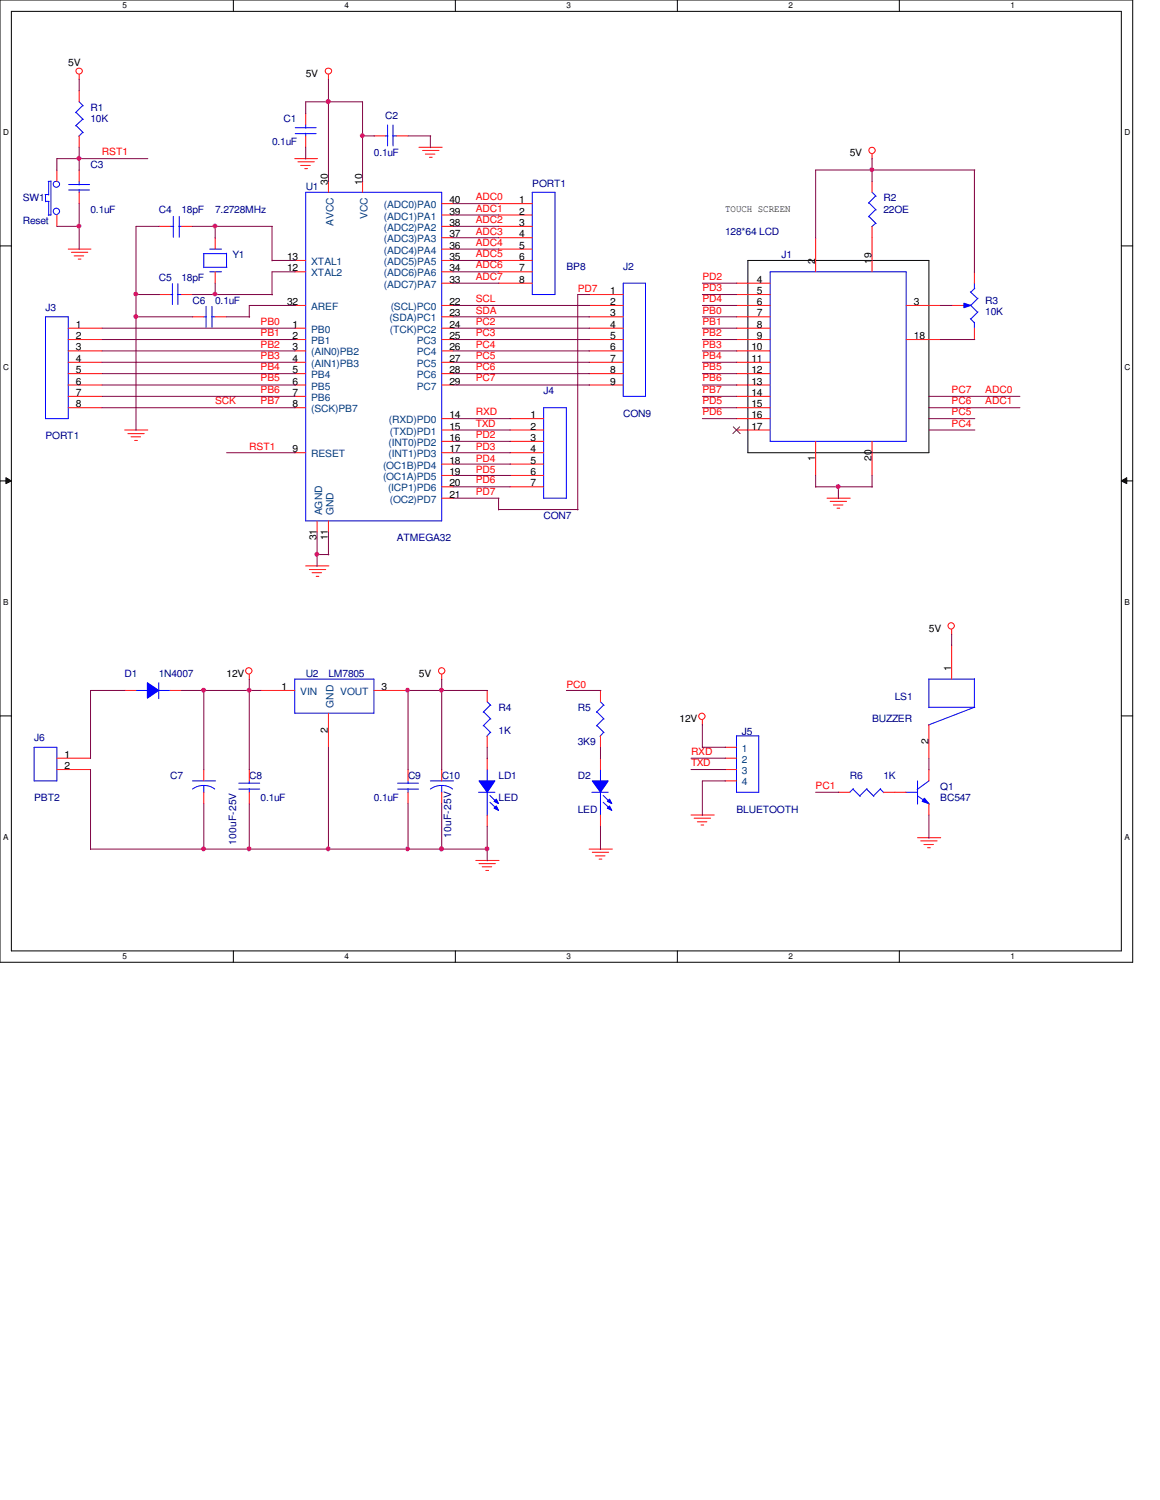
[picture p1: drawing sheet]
<svg xmlns="http://www.w3.org/2000/svg" width="216mm" height="279mm" viewBox="0 0 216 279" stroke-linecap="round" stroke-linejoin="round" font-family="sans-serif">
<path d="M0 0h210.8v179.2h-210.8zM2.1 2.1h206.6v175h-206.6z" fill="none" stroke="#000" stroke-width=".19"/>
<g fill="#fff">
<path d="M22.8 .3h.7v1.6h-.7z"/>
<path d="M22.8 177.4h.7v1.6h-.7z"/>
</g>
<path d="M43.4 0v2.1M43.4 177.1v2.1" fill="none" stroke="#000" stroke-width=".19"/>
<g fill="#fff">
<path d="M64.1 .3h.8v1.6h-.8z"/>
<path d="M64.1 177.4h.8v1.6h-.8z"/>
</g>
<path d="M84.8 0v2.1M84.8 177.1v2.1" fill="none" stroke="#000" stroke-width=".19"/>
<g fill="#fff">
<path d="M105.4 .3h.8v1.6h-.8z"/>
<path d="M105.4 177.4h.8v1.6h-.8z"/>
</g>
<path d="M126.1 0v2.1M126.1 177.1v2.1" fill="none" stroke="#000" stroke-width=".19"/>
<g fill="#fff">
<path d="M146.7 .3h.8v1.6h-.8z"/>
<path d="M146.7 177.4h.8v1.6h-.8z"/>
</g>
<path d="M167.4 0v2.1M167.4 177.1v2.1" fill="none" stroke="#000" stroke-width=".19"/>
<g fill="#fff">
<path d="M188 .3h.8v1.6h-.8z"/>
<path d="M188 177.4h.8v1.6h-.8z"/>
<path d="M.6 24h1v1.6h-1z"/>
<path d="M209.3 24h1v1.6h-1z"/>
<path d="M.6 67.6h1v1.7h-1z"/>
<path d="M209.3 67.6h1v1.7h-1z"/>
</g>
<path d="M0 45.8h2.1M208.7 45.8h2.1" fill="none" stroke="#000" stroke-width=".19"/>
<g fill="#fff">
<path d="M.6 111.4h.9v1.6h-.9z"/>
<path d="M209.3 111.4h.9v1.6h-.9z"/>
</g>
<path d="M0 89.6h2.1M1.1 89l1 .6-1 .5zM208.7 89.6l1-.6v1.1zM208.7 89.6h2.1" fill="none" stroke="#000" stroke-width=".19"/>
<path d="M1.1 89l1 .6-1 .5zM208.7 89.6l1-.6v1.1z" fill="#000"/>
<g fill="#fff">
<path d="M.6 155.2h.9v1.6h-.9z"/>
<path d="M209.3 155.2h.9v1.6h-.9z"/>
</g>
<path d="M139.2 48.5h33.7v35.8h-33.7zM0 133.4h2.1M208.7 133.4h2.1" fill="none" stroke="#000" stroke-width=".19"/>
<g fill="none" stroke="#f00" stroke-width=".19">
<path d="M14.7 13.9v.9M61.1 13.9v.9M54.9 29.5h4.2M55.5 30.1h3M56 30.8h1.7M56.7 31.4h.5M61.1 33.8v2M67.5 33.8v2M78 27.4h4.3M78.7 28h3M79.2 28.7h1.7M79.9 29.3h.5"/>
<path d="M82.2 37.9h2.1M162.3 28.7v.9M162.3 33.8v2M12.7 46.4h4.2M13.3 47h3M13.8 47.7h1.8M14.6 48.3h.5M54.9 48.5h2M54.9 50.6h2M54.9 56.9h2M82.2 46.4h2.1M82.2 48.5h2.1"/>
<path d="M82.2 50.6h2.1M82.2 56.9h2.1M82.2 59h2.1M82.2 40h2.1M82.2 42.2h2.1M82.2 44.3h2.1M82.2 52.7h2.1M162.3 42.2v2.1M12.7 61.1h6.3M12.7 63.2h6.3M12.7 65.4h6.3M12.7 67.5h6.3"/>
<path d="M12.7 69.6h6.3M12.7 71.7h6.3M12.7 73.8h6.3M12.7 75.9h6.3M54.9 61.1h2M54.9 63.2h2M54.9 65.4h2M54.9 67.5h2M54.9 69.6h2M54.9 71.7h2M54.9 73.8h2M54.9 75.9h2"/>
<path d="M82.2 78h2.1M82.2 61.1h2.1M82.2 63.2h2.1M82.2 65.4h2.1M82.2 67.5h2.1M82.2 69.6h2.1M82.2 71.7h2.1M23.2 80.1h4.3M23.8 80.8h3M24.4 81.4h1.8M25.1 82h.5M54.9 84.3h2"/>
<path d="M59 97v2.1M61.1 97v2.1M82.2 80.1h2.1M82.2 92.8h2.1M82.2 84.3h2.1M82.2 82.2h2.1M82.2 86.4h2.1M82.2 88.6h2.1M82.2 90.7h2.1M153.9 92.8h4.3M154.5 93.4h3.1M155.1 94.1h1.8"/>
<path d="M155.8 94.7h.5M56.9 105.4h4.3M57.6 106.1h3M58.1 106.7h1.8M58.8 107.4h.6M177.1 117.3v.9M46.4 125.6v1M82.2 125.6v1M130.7 134.1v.9M37.9 143.3v2.2M37.9 147.6v2.1M109.6 158.2h4.4"/>
<path d="M110.2 158.8h3.1M110.8 159.4h1.8M128.6 151.8h4.3M129.2 152.4h3M129.8 153.1h1.8M130.5 153.7h.5M156 147.6h2.2M164.4 147.6h2.1M170.8 156h4.3M171.4 156.6h3M172 157.3h1.7M172.6 157.9h.5"/>
<path d="M88.6 160.3h4.3M89.2 160.9h3M89.7 161.5h1.8M90.4 162.1h.5M111.5 160h.5"/>
<circle cx="14.7" cy="13.2" r=".58"/>
<circle cx="61.1" cy="13.2" r=".58"/>
<circle cx="162.3" cy="28" r=".59"/>
<circle cx="177" cy="116.6" r=".59"/>
<circle cx="46.3" cy="125" r=".59"/>
<circle cx="82.2" cy="125" r=".59"/>
<circle cx="130.6" cy="133.4" r=".59"/>
</g>
<g fill="none" stroke="#00f" stroke-width=".19">
<path d="M56.9 35.8h25.3v61.2h-25.3zM161.7 37.8l1.4 1.3M162.3 35.8l.8 .8M163 36.5l-1.4 1.3M163 39l-1.4 1.4M8.5 59h4.2v19h-4.2zM161.7 40.3l1.4 1.4M163 41.6l-.8 .6M35.8 147a3.5 3.5 0 0 1 4.2 0M35.8 145.5h4.3M37.9 146.3v1.4M89.1 147.6h3"/>
<path d="M90.7 143.3v2.2M90.7 147.6v4.3M158.7 147l1.4 1.3M158.8 146.9l-.6 .7M161.3 147l1.3 1.3M161.4 146.9l-1.4 1.4M163.8 147l.7 .7M163.9 146.9l-1.3 1.4"/>
</g>
<path d="M89.2 145.5h2.9l-1.4 2.1z" fill-rule="evenodd" fill="#00f"/>
<path d="M89.2 145.5h2.9l-1.4 2.1z" fill="none" stroke="#00f" stroke-width=".19"/>
<path d="M91.9 150.5l.5-.4 .4 .9z" fill-rule="evenodd" fill="#00f"/>
<path d="M91.9 150.5l.5-.4 .4 .9z" fill="none" stroke="#00f" stroke-width=".19"/>
<path d="M91.9 149.3l.5-.5 .4 .9z" fill-rule="evenodd" fill="#00f"/>
<g fill="none" stroke="#00f" stroke-width=".19">
<path d="M8.4 36.2h.7M8.5 36.2v1.4M8.5 37.5h.6M9 33.8h.5M9.1 33.8v2.5M9.1 37.5v2.6M9.5 33.7v6.3h-.5M99.1 35.8h4.2v19.1h-4.2zM143.3 50.6h25.4v31.6h-25.4zM25.3 128.6h2.2M29.5 127.2v2.9M29.5 128.6h2.2"/>
<path d="M111.1 132.6l1.3 1.3M111.1 135.1l1.3 1.4M111.8 130.7l.6 .7M112.4 131.3l-1.4 1.4M112.4 133.9l-1.4 1.3M112.4 136.4l-.7 .8M137.1 137.1h4.1v10.5h-4.1zM44.4 147h3.9M44.4 145.9h3.9M46.4 145.5v.5M46.4 146.9v.7M74 147h3.9"/>
<path d="M74 145.9h3.9M75.9 145.5v.5M75.9 146.9v.7M91.2 148.2l1.3 1.3M91.2 149.4l1.3 1.3M91.9 149.3l.5-.5 .4 .9z"/>
<circle cx="10.5" cy="39.4" r=".59"/>
<circle cx="10.5" cy="34.3" r=".58"/>
</g>
<g fill="none" stroke="#f00" stroke-width=".19">
<path d="M10.6 31.7v2.1M92.8 37.9h6.3M10.6 40v2.2M92.8 52.7h6.3M92.8 40h6.3M92.8 42.2h6.3M92.8 44.3h6.3M92.8 46.4h6.3M92.8 48.5h6.3M92.8 50.6h6.3M137.1 56.9h6.2M137.1 52.7h6.2"/>
<path d="M137.1 54.9h6.2M137.1 59h6.2M151.8 44.3v6.3M162.3 44.3v6.3M168.7 56.9h6.3M137.1 61.1h6.2M137.1 63.2h6.2M137.1 65.4h6.2M137.1 67.5h6.2M137.1 69.6h6.2M137.1 71.7h6.2M137.1 73.8h6.2"/>
<path d="M137.1 75.9h6.2M137.1 78h6.2M168.7 63.2h6.3M137.1 80.1h6.2M151.8 82.2v6.4M162.3 82.2v6.4M111.8 128.6v2.1M111.8 137.1v2.1M135 139.2h2.1M46.4 143.3v2.2M46.4 147.6v2.1M75.9 143.3v2.2"/>
<path d="M75.9 147.6v2.1M90.7 141.2v2.1M90.7 151.8v2.1M135 141.2h2.1M135 143.3h2.1M135 145.5h2.1"/>
</g>
<path d="M136.5 79.5l1.3 1.3M137.7 79.5l-1.3 1.3" fill="none" stroke="#804000" stroke-width=".19"/>
<path d="M27.4 127.2l2.1 1.4-2.1 1.4z" fill-rule="evenodd" fill="#00f"/>
<g fill="none" stroke="#00f" stroke-width=".19">
<path d="M54.9 23.8h3.9M54.9 24.9h3.9M56.9 23.2v.7M56.9 24.8v.5M71.7 25.3h.5M72.1 23.3v3.9M73.1 25.3h.7M73.2 23.3v3.9M37.9 59h.5M38.4 57.1v3.9M39.4 59h.6M39.5 57.1v3.9"/>
<path d="M116 52.7h4.1v21.1h-4.1zM6.3 139.2h4.3v6.3h-4.3zM27.4 127.2l2.1 1.4-2.1 1.4zM80.1 147a3.5 3.5 0 0 1 4.1 0M80.1 145.5h4.3M82.2 146.3v1.4"/>
</g>
<g fill="none" stroke="#f00" stroke-width=".19">
<path d="M56.9 21.1v2.1M56.9 25.3v2.1M69.6 25.3h2.1M73.8 25.3h2.1M35.8 59h2.1M40 59h2.2M109.6 59h6.4M109.6 54.9h6.4M109.6 56.9h6.4M109.6 61.1h6.4M109.6 63.2h6.4M109.6 65.4h6.4"/>
<path d="M109.6 67.5h6.4M109.6 69.6h6.4M109.6 71.7h6.4M23.2 128.6h2.1M31.7 128.6h2.1M10.6 141.2h6.2M10.6 143.3h6.2M82.2 143.3v2.2M82.2 147.6v2.1"/>
</g>
<path d="M179.4 56.5l1.3 .4-1.3 .4z" fill="#00f"/>
<g fill="none" stroke="#00f" stroke-width=".19">
<path d="M14.7 19l.8 .7M15.4 19.6l-1.3 1.4M14.1 20.9l1.4 1.4M14.1 23.4l1.4 1.3M15.4 22.2l-1.3 1.3M15.4 24.6l-.8 .8M31.7 42.2h.6M32.3 40.3v3.9M33.3 42.2h.5M33.4 40.3v3.9M37.8 47.2h4.4M37.9 49.8h4.3"/>
<path d="M37.9 47.2v2.7M39 50.6h2.2M39 46.4h2.2M42.2 47.2v2.6M179.2 56.9h.5M179.4 56.5l1.3 .4-1.3 .4zM180.6 59.4l.8 .7M180.6 56.8l1.3 1.4M180.6 54.4l1.3 1.2M181.4 52.7v1.1M181.4 53.7l-.7 .7M182 58.1l-1.3 1.3"/>
<path d="M182 55.5l-1.3 1.4M181.4 60v1.1M54.9 126.5h14.7v6.3h-14.7zM90 132.6l1.4 1.3M90 135.1l1.4 1.4M90.7 130.7l.7 .7M91.3 131.3l-1.4 1.4M91.3 133.9l-1.4 1.3M91.3 136.4l-.7 .8M172.8 126.5h8.6M172.9 126.5v5.3M172.9 131.7h8.5"/>
<path d="M181.4 126.4v5.3l-8.6 3.3M110.2 147.6h3M111.8 143.3v2.2M111.8 147.6v4.3"/>
</g>
<g fill="none" stroke="#f00" stroke-width=".19">
<path d="M14.7 16.8v2.2M14.7 25.3v2.1M29.5 42.2h2.2M33.8 42.2h2M40 44.3v2.1M40 50.6v2.1M177.1 56.9h2.1M181.4 50.6v2.1M181.4 61.1v2.1M48.5 128.6h6.4M61.1 132.8v6.4M69.6 128.6h6.3"/>
<path d="M90.7 128.6v2.1M90.7 137.1v2.1M172.9 135v6.2M177.1 120.1v6.4"/>
</g>
<path d="M110.2 145.5h3l-1.4 2.1z" fill-rule="evenodd" fill="#00f"/>
<path d="M110.2 145.5h3l-1.4 2.1z" fill="none" stroke="#00f" stroke-width=".19"/>
<path d="M113.5 150.1l.4 .9-.9-.5z" fill-rule="evenodd" fill="#00f"/>
<path d="M113.5 150.1l.4 .9-.9-.5z" fill="none" stroke="#00f" stroke-width=".19"/>
<path d="M113.5 148.8l.4 .9-.9-.4z" fill-rule="evenodd" fill="#00f"/>
<path d="M112.3 148.2l1.3 1.3M112.3 149.4l1.3 1.3M113.5 148.8l.4 .9-.9-.4zM168.6 147.6h2.2M170.8 148.3l2.2 1.5M170.8 145.5v4.3M172.9 145.5l-2.2 1.6" fill="none" stroke="#00f" stroke-width=".19"/>
<path d="M111.8 141.2v2.1M111.8 151.8v2.1" fill="none" stroke="#f00" stroke-width=".19"/>
<path d="M172 148.7l.9 1-1.3-.4z" fill="#00f"/>
<path d="M12.8 34.4h3.9M12.8 35.4h3.9M14.7 33.8v.7M14.7 35.3v.5M31.7 54.9h.5M32.1 52.8v3.9M33 54.9h.8M33.1 52.8v3.9M101.2 75.9h4.2v16.9h-4.2zM172 148.7l.9 1-1.3-.4z" fill="none" stroke="#00f" stroke-width=".19"/>
<g fill="none" stroke="#f00" stroke-width=".19">
<path d="M14.7 31.7v2.1M14.7 35.8v2.1M29.5 54.9h2.2M33.8 54.9h2M94.9 78h6.3M94.9 80.1h6.3M94.9 82.2h6.3M94.9 84.3h6.3M94.9 86.4h6.3M94.9 88.6h6.3M94.9 90.7h6.3M166.5 147.6h2.2"/>
<path d="M172.9 143.3v2.2M172.9 149.7v2.1"/>
</g>
<g fill="none" stroke="#800040" stroke-width=".19">
<path d="M14.7 14.7v2.2M61.1 14.7v19.2M14.7 27.4v4.4M14.7 37.9v8.6M27.5 29.5h-16.9v2.3M56.9 21.2v-2.2h10.6v14.9M56.9 27.4v2.2M67.5 25.3h2.2M75.9 25.3h4.3M80.1 25.3v2.2M84.3 37.9h8.6M162.3 29.5v4.4"/>
<path d="M181.4 31.7v19M181.4 31.7h-29.6v12.7M10.6 42.2h4.2M25.3 54.9h4.3M25.3 59h10.6M29.6 42.2h-4.3v38M35.8 42.2h14.9M35.8 54.9h14.9M40 42.2v2.2M40 52.7v2.2M42.2 59h4.3M50.6 48.5h4.3"/>
<path d="M50.6 42.2v6.4M54.9 56.9h-8.5v2.2M54.9 50.6h-4.3v4.3M84.3 42.2h8.6M84.3 48.5h8.6M84.3 46.4h8.6M84.3 44.3h8.6M84.3 40h8.6M84.3 56.9h25.4M84.3 52.7h8.6M84.3 59h25.4M84.3 50.6h8.6"/>
<path d="M109.7 54.9h-2.2v40.1M130.7 54.9h6.5M130.7 56.9h6.5M130.7 52.7h6.5M130.7 59h6.5M175 56.9h2.2M19 71.7h35.9M19 63.2h35.9M19 65.4h35.9M19 73.8h35.9M19 61.1h35.9M19 67.5h35.9"/>
<path d="M19 75.9h35.9M19 69.6h35.9M84.3 71.7h25.4M84.3 63.2h25.4M84.3 65.4h25.4M84.3 61.1h25.4M84.3 67.5h25.4M84.3 69.6h25.4M84.3 78h10.7M130.7 71.7h6.5M130.7 63.2h6.5M130.7 65.4h6.5"/>
<path d="M130.7 73.8h6.5M130.7 61.1h6.5M130.7 67.5h6.5M130.7 75.9h6.5M130.7 69.6h6.5M130.7 78h6.5M172.9 73.8h16.9M172.9 75.9h16.9M172.9 78h8.5M175 63.2h6.4M42.2 84.3h12.7M59 99.1v6.4"/>
<path d="M61.1 99.1v4.3M84.3 88.6h10.7M84.3 90.7h10.7M84.3 82.2h10.7M84.3 80.1h10.7M84.3 84.3h10.7M84.3 92.8h8.6M84.3 86.4h10.7M92.8 92.8v2.2M92.8 94.9h14.8M151.8 90.7h10.6M151.8 88.6v2.2"/>
<path d="M156 90.7v2.2M162.3 88.6v2.2M172.9 80.1h8.5M59 103.3h2.2M177.1 118.1v2.1M23.3 128.6h-6.5v12.7M33.8 128.6h14.8M37.9 128.6v14.8M46.4 126.5v16.9M61.1 139.2v19M82.2 126.5v16.9M90.7 139.2v2.1"/>
<path d="M90.8 128.6h-14.9v14.8M105.4 128.6h6.4M111.8 139.2v2.1M130.7 135v4.3M130.7 139.2h4.3M16.8 158.2h74M16.8 143.3v14.9M37.9 149.7v8.5M46.4 149.7v8.5M75.9 149.7v8.5M82.2 149.7v8.5M90.7 153.9v6.5"/>
<path d="M111.8 153.9v4.3M128.6 141.2h6.4M128.6 143.3h6.4M135 145.5h-4.3v6.4M151.8 147.6h4.3M172.9 141.2v2.2M172.9 151.8v4.3"/>
</g>
<circle cx="14.7" cy="42.1" r=".38" fill="#f0f"/>
<circle cx="14.7" cy="42.1" r=".38" fill="none" stroke="#f0f" stroke-width=".19"/>
<circle cx="40" cy="42.1" r=".38" fill="#f0f"/>
<circle cx="40" cy="42.1" r=".38" fill="none" stroke="#f0f" stroke-width=".19"/>
<circle cx="40" cy="54.8" r=".37" fill="#f0f"/>
<circle cx="40" cy="54.8" r=".37" fill="none" stroke="#f0f" stroke-width=".19"/>
<circle cx="61.1" cy="18.9" r=".38" fill="#f0f"/>
<circle cx="61.1" cy="18.9" r=".38" fill="none" stroke="#f0f" stroke-width=".19"/>
<circle cx="14.7" cy="29.5" r=".38" fill="#f0f"/>
<circle cx="14.7" cy="29.5" r=".38" fill="none" stroke="#f0f" stroke-width=".19"/>
<circle cx="37.9" cy="128.6" r=".38" fill="#f0f"/>
<circle cx="37.9" cy="128.6" r=".38" fill="none" stroke="#f0f" stroke-width=".19"/>
<circle cx="46.4" cy="128.6" r=".38" fill="#f0f"/>
<circle cx="46.4" cy="128.6" r=".38" fill="none" stroke="#f0f" stroke-width=".19"/>
<circle cx="25.3" cy="54.8" r=".37" fill="#f0f"/>
<circle cx="25.3" cy="54.8" r=".37" fill="none" stroke="#f0f" stroke-width=".19"/>
<circle cx="25.3" cy="59" r=".38" fill="#f0f"/>
<circle cx="25.3" cy="59" r=".38" fill="none" stroke="#f0f" stroke-width=".19"/>
<circle cx="82.2" cy="158.1" r=".38" fill="#f0f"/>
<circle cx="82.2" cy="158.1" r=".38" fill="none" stroke="#f0f" stroke-width=".19"/>
<circle cx="90.6" cy="158.1" r=".38" fill="#f0f"/>
<circle cx="90.6" cy="158.1" r=".38" fill="none" stroke="#f0f" stroke-width=".19"/>
<circle cx="75.8" cy="128.6" r=".36" fill="#f0f"/>
<circle cx="75.8" cy="128.6" r=".36" fill="none" stroke="#f0f" stroke-width=".19"/>
<circle cx="61.1" cy="18.9" r=".38" fill="#f0f"/>
<circle cx="61.1" cy="18.9" r=".38" fill="none" stroke="#f0f" stroke-width=".19"/>
<circle cx="82.2" cy="128.6" r=".38" fill="#f0f"/>
<circle cx="82.2" cy="128.6" r=".38" fill="none" stroke="#f0f" stroke-width=".19"/>
<circle cx="46.4" cy="158.1" r=".38" fill="#f0f"/>
<circle cx="46.4" cy="158.1" r=".38" fill="none" stroke="#f0f" stroke-width=".19"/>
<circle cx="75.8" cy="158.1" r=".36" fill="#f0f"/>
<circle cx="75.8" cy="158.1" r=".36" fill="none" stroke="#f0f" stroke-width=".19"/>
<circle cx="59" cy="103.2" r=".38" fill="#f0f"/>
<circle cx="59" cy="103.2" r=".38" fill="none" stroke="#f0f" stroke-width=".19"/>
<circle cx="37.9" cy="158.1" r=".38" fill="#f0f"/>
<circle cx="37.9" cy="158.1" r=".38" fill="none" stroke="#f0f" stroke-width=".19"/>
<circle cx="61.1" cy="158.1" r=".38" fill="#f0f"/>
<circle cx="61.1" cy="158.1" r=".38" fill="none" stroke="#f0f" stroke-width=".19"/>
<circle cx="82.2" cy="158.1" r=".38" fill="#f0f"/>
<circle cx="82.2" cy="158.1" r=".38" fill="none" stroke="#f0f" stroke-width=".19"/>
<circle cx="162.3" cy="31.6" r=".38" fill="#f0f"/>
<circle cx="162.3" cy="31.6" r=".38" fill="none" stroke="#f0f" stroke-width=".19"/>
<circle cx="156" cy="90.6" r=".38" fill="#f0f"/>
<circle cx="156" cy="90.6" r=".38" fill="none" stroke="#f0f" stroke-width=".19"/>
<circle cx="67.4" cy="25.3" r=".38" fill="#f0f"/>
<circle cx="67.4" cy="25.3" r=".38" fill="none" stroke="#f0f" stroke-width=".19"/>
<g font-size="1.9">
<text x="12.7" y="12.3">5V</text>
<text x="56.9" y="14.4">5V</text>
<text x="158.2" y="29.1">5V</text>
<text x="61" y="34.4" transform="rotate(-90 61 34.4)">30</text>
<text x="67.4" y="34.4" transform="rotate(-90 67.4 34.4)">10</text>
<text x="83.7" y="37.8">40</text>
<text x="83.7" y="40">39</text>
<text x="96.6" y="37.8">1</text>
<text x="96.6" y="40">2</text>
<text x="135" y="39.5">TOUCH SCREEN</text>
<text x="83.7" y="42.1">38</text>
<text x="83.7" y="44.2">37</text>
<text x="83.7" y="46.3">36</text>
<text x="96.6" y="42.1">3</text>
<text x="96.6" y="44.2">4</text>
<text x="96.6" y="46.3">5</text>
<text x="53.4" y="48.4">13</text>
<text x="53.4" y="50.5">12</text>
<text x="83.7" y="48.4">35</text>
<text x="83.7" y="50.5">34</text>
<text x="83.7" y="52.7">33</text>
<text x="96.6" y="48.4">6</text>
<text x="96.6" y="50.5">7</text>
<text x="96.6" y="52.7">8</text>
<text x="140.9" y="52.7">4</text>
<text x="151.7" y="49.2" transform="rotate(-90 151.7 49.2)">2</text>
<text x="162.2" y="49.2" transform="rotate(-90 162.2 49.2)">19</text>
<text x="53.4" y="56.8">32</text>
<text x="83.7" y="56.8">22</text>
<text x="83.7" y="58.9">23</text>
<text x="113.5" y="54.8">1</text>
<text x="113.5" y="56.8">2</text>
<text x="113.5" y="58.9">3</text>
<text x="140.9" y="54.8">5</text>
<text x="140.9" y="56.8">6</text>
<text x="140.9" y="58.9">7</text>
<text x="170.1" y="56.8">3</text>
<text x="14.1" y="61">1</text>
<text x="14.1" y="63.2">2</text>
<text x="14.1" y="65.3">3</text>
<text x="54.4" y="61">1</text>
<text x="54.4" y="63.2">2</text>
<text x="54.4" y="65.3">3</text>
<text x="83.7" y="61">24</text>
<text x="83.7" y="63.2">25</text>
<text x="83.7" y="65.3">26</text>
<text x="113.5" y="61">4</text>
<text x="113.5" y="63.2">5</text>
<text x="113.5" y="65.3">6</text>
<text x="139.9" y="65.3">10</text>
<text x="140.9" y="61">8</text>
<text x="140.9" y="63.2">9</text>
<text x="170.1" y="63.2">18</text>
<text x="14.1" y="67.4">4</text>
<text x="14.1" y="69.5">5</text>
<text x="14.1" y="71.6">6</text>
<text x="54.4" y="67.4">4</text>
<text x="54.4" y="69.5">5</text>
<text x="54.4" y="71.6">6</text>
<text x="83.7" y="67.4">27</text>
<text x="83.7" y="69.5">28</text>
<text x="83.7" y="71.6">29</text>
<text x="113.5" y="67.4">7</text>
<text x="113.5" y="69.5">8</text>
<text x="113.5" y="71.6">9</text>
<text x="139.9" y="67.4">11</text>
<text x="139.9" y="69.5">12</text>
<text x="139.9" y="71.6">13</text>
<text x="14.1" y="73.7">7</text>
<text x="14.1" y="75.9">8</text>
<text x="54.4" y="73.7">7</text>
<text x="54.4" y="75.9">8</text>
<text x="83.7" y="77.9">14</text>
<text x="98.7" y="77.9">1</text>
<text x="139.9" y="73.7">14</text>
<text x="139.9" y="75.9">15</text>
<text x="139.9" y="77.9">16</text>
<text x="83.7" y="80">15</text>
<text x="83.7" y="82.1">16</text>
<text x="98.7" y="80">2</text>
<text x="98.7" y="82.1">3</text>
<text x="139.9" y="80">17</text>
<text x="54.4" y="84.2">9</text>
<text x="83.7" y="84.2">17</text>
<text x="83.7" y="86.4">18</text>
<text x="83.7" y="88.5">19</text>
<text x="98.7" y="84.2">4</text>
<text x="98.7" y="86.4">5</text>
<text x="98.7" y="88.5">6</text>
<text x="151.7" y="85.9" transform="rotate(-90 151.7 85.9)">1</text>
<text x="162.2" y="85.9" transform="rotate(-90 162.2 85.9)">20</text>
<text x="83.7" y="90.6">20</text>
<text x="83.7" y="92.7">21</text>
<text x="98.7" y="90.6">7</text>
<text x="58.9" y="100.7" transform="rotate(-90 58.9 100.7)">31</text>
<text x="61" y="100.7" transform="rotate(-90 61 100.7)">11</text>
<text x="172.9" y="117.7">5V</text>
<text x="177" y="125.1" transform="rotate(-90 177 125.1)">1</text>
<text x="42.2" y="126.1">12V</text>
<text x="52.4" y="128.5">1</text>
<text x="71" y="128.5">3</text>
<text x="78" y="126.1">5V</text>
<text x="61" y="136.5" transform="rotate(-90 61 136.5)">2</text>
<text x="126.5" y="134.5">12V</text>
<text x="12" y="141.1">1</text>
<text x="12" y="143.3">2</text>
<text x="172.8" y="138.6" transform="rotate(-90 172.8 138.6)">2</text>
</g>
<g font-size="1.9" fill="#000080">
<text x="16.8" y="20.7">R1</text>
<text x="16.8" y="22.8">10K</text>
<text x="52.7" y="22.8">C1</text>
<text x="71.7" y="22.2">C2</text>
<text x="50.6" y="27">0.1uF</text>
<text x="69.6" y="29.1">0.1uF</text>
<text x="16.8" y="31.2">C3</text>
<text x="56.9" y="35.5">U1</text>
<text x="99.1" y="34.8">PORT1</text>
<text x="4.2" y="37.5">SW1</text>
<text x="4.2" y="41.7">Reset</text>
<text x="16.8" y="39.6">0.1uF</text>
<text x="29.5" y="39.6">C4</text>
<text x="33.8" y="39.6">18pF</text>
<text x="40" y="39.6">7.2728MHz</text>
<text x="164.4" y="37.5">R2</text>
<text x="164.4" y="39.6">22OE</text>
<text x="135" y="43.9">128*64 LCD</text>
<text x="29.5" y="52.3">C5</text>
<text x="33.8" y="52.3">18pF</text>
<text x="43.3" y="48.1">Y1</text>
<text x="105.4" y="50.2">BP8</text>
<text x="116" y="50.2">J2</text>
<text x="145.5" y="48.1">J1</text>
<text x="8.5" y="58">J3</text>
<text x="35.8" y="56.6">C6</text>
<text x="40" y="56.6">0.1uF</text>
<text x="183.4" y="56.6">R3</text>
<text x="183.4" y="58.6">10K</text>
<text x="101.2" y="73.4">J4</text>
<text x="116" y="77.6">CON9</text>
<text x="8.5" y="81.8">PORT1</text>
<text x="73.8" y="100.8">ATMEGA32</text>
<text x="101.2" y="96.6">CON7</text>
<text x="23.2" y="126.1">D1</text>
<text x="29.5" y="126.1">1N4007</text>
<text x="56.9" y="126.1">U2</text>
<text x="61.1" y="126.1">LM7805</text>
<text x="166.5" y="130.3">LS1</text>
<text x="92.8" y="132.4">R4</text>
<text x="92.8" y="136.7">1K</text>
<text x="107.5" y="132.4">R5</text>
<text x="138.1" y="136.8">J5</text>
<text x="162.3" y="134.5">BUZZER</text>
<text x="6.4" y="138.1">J6</text>
<text x="107.5" y="138.8">3K9</text>
<text x="6.4" y="149.3">PBT2</text>
<text x="31.7" y="145">C7</text>
<text x="46.4" y="145">C8</text>
<text x="48.5" y="149.3">0.1uF</text>
<text x="69.6" y="149.3">0.1uF</text>
<text x="75.9" y="145">C9</text>
<text x="82.2" y="145">C10</text>
<text x="92.8" y="145">LD1</text>
<text x="92.8" y="149.3">LED</text>
<text x="107.5" y="145">D2</text>
<text x="158.2" y="145">R6</text>
<text x="164.4" y="145">1K</text>
<text x="175" y="147.2">Q1</text>
<text x="175" y="149.3">BC547</text>
<text x="107.5" y="151.4">LED</text>
<text x="137.1" y="151.4">BLUETOOTH</text>
<text x="43.9" y="157.3" transform="rotate(-90 43.9 157.3)">100uF-25V</text>
<text x="84" y="156" transform="rotate(-90 84 156)">10uF-25V</text>
</g>
<g font-size="1.9" fill="#f00">
<text x="19" y="28.9">RST1</text>
<text x="88.6" y="41.6">ADC2</text>
<text x="88.6" y="37.3">ADC0</text>
<text x="88.6" y="39.5">ADC1</text>
<text x="88.6" y="47.8">ADC5</text>
<text x="88.6" y="45.8">ADC4</text>
<text x="88.6" y="43.7">ADC3</text>
<text x="88.6" y="52.1">ADC7</text>
<text x="88.6" y="50">ADC6</text>
<text x="130.7" y="52.1">PD2</text>
<text x="88.6" y="58.4">SDA</text>
<text x="88.6" y="56.3">SCL</text>
<text x="107.5" y="54.4">PD7</text>
<text x="130.7" y="54.2">PD3</text>
<text x="130.7" y="56.3">PD4</text>
<text x="130.7" y="58.4">PB0</text>
<text x="48.5" y="62.7">PB1</text>
<text x="48.5" y="64.8">PB2</text>
<text x="48.5" y="60.5">PB0</text>
<text x="88.6" y="64.8">PC4</text>
<text x="88.6" y="62.7">PC3</text>
<text x="88.6" y="60.5">PC2</text>
<text x="130.7" y="62.7">PB2</text>
<text x="130.7" y="60.5">PB1</text>
<text x="130.7" y="64.8">PB3</text>
<text x="48.5" y="71">PB5</text>
<text x="48.5" y="68.9">PB4</text>
<text x="48.5" y="66.9">PB3</text>
<text x="88.6" y="66.9">PC5</text>
<text x="88.6" y="68.9">PC6</text>
<text x="88.6" y="71">PC7</text>
<text x="130.7" y="66.9">PB4</text>
<text x="130.7" y="71">PB6</text>
<text x="130.7" y="68.9">PB5</text>
<text x="40" y="75.3">SCK</text>
<text x="48.5" y="73.2">PB6</text>
<text x="48.5" y="75.3">PB7</text>
<text x="88.6" y="77.4">RXD</text>
<text x="130.7" y="75.3">PD5</text>
<text x="130.7" y="73.2">PB7</text>
<text x="130.7" y="77.4">PD6</text>
<text x="177.1" y="73.2">PC7</text>
<text x="177.1" y="75.3">PC6</text>
<text x="177.1" y="77.4">PC5</text>
<text x="183.4" y="73.2">ADC0</text>
<text x="183.4" y="75.3">ADC1</text>
<text x="46.4" y="83.7">RST1</text>
<text x="88.6" y="79.5">TXD</text>
<text x="88.6" y="83.7">PD3</text>
<text x="88.6" y="81.6">PD2</text>
<text x="177.1" y="79.5">PC4</text>
<text x="88.6" y="86">PD4</text>
<text x="88.6" y="88.1">PD5</text>
<text x="88.6" y="92.1">PD7</text>
<text x="88.6" y="90">PD6</text>
<text x="105.4" y="128.2">PC0</text>
<text x="128.6" y="140.6">RXD</text>
<text x="128.6" y="142.7">TXD</text>
<text x="151.8" y="147">PC1</text>
</g>
<g font-size="1.9" fill="#004080">
<text x="68.4" y="40.8" transform="rotate(-90 68.4 40.8)">VCC</text>
<text x="71.5" y="38.8">(ADC0)PA0</text>
<text x="71.5" y="40.9">(ADC1)PA1</text>
<text x="62.1" y="42.1" transform="rotate(-90 62.1 42.1)">AVCC</text>
<text x="71.5" y="43">(ADC2)PA2</text>
<text x="71.5" y="45.1">(ADC3)PA3</text>
<text x="71.5" y="47.2">(ADC4)PA4</text>
<text x="57.9" y="49.4">XTAL1</text>
<text x="57.9" y="51.5">XTAL2</text>
<text x="71.5" y="49.4">(ADC5)PA5</text>
<text x="71.5" y="51.5">(ADC6)PA6</text>
<text x="71.5" y="53.6">(ADC7)PA7</text>
<text x="57.9" y="57.7">AREF</text>
<text x="72.5" y="59.9">(SDA)PC1</text>
<text x="72.7" y="57.7">(SCL)PC0</text>
<text x="57.9" y="62">PB0</text>
<text x="57.9" y="64.1">PB1</text>
<text x="72.6" y="62">(TCK)PC2</text>
<text x="77.6" y="64.1">PC3</text>
<text x="57.9" y="66.2">(AIN0)PB2</text>
<text x="57.9" y="68.3">(AIN1)PB3</text>
<text x="57.9" y="70.4">PB4</text>
<text x="77.6" y="66.2">PC4</text>
<text x="77.6" y="68.3">PC5</text>
<text x="77.6" y="70.4">PC6</text>
<text x="57.9" y="72.6">PB5</text>
<text x="57.9" y="74.7">PB6</text>
<text x="57.9" y="76.8">(SCK)PB7</text>
<text x="77.6" y="72.6">PC7</text>
<text x="72.3" y="83.1">(INT0)PD2</text>
<text x="72.4" y="78.8">(RXD)PD0</text>
<text x="72.6" y="80.9">(TXD)PD1</text>
<text x="57.9" y="85.2">RESET</text>
<text x="71.3" y="87.3">(OC1B)PD4</text>
<text x="71.3" y="89.4">(OC1A)PD5</text>
<text x="72.3" y="85.2">(INT1)PD3</text>
<text x="72.2" y="91.5">(ICP1)PD6</text>
<text x="72.6" y="93.6">(OC2)PD7</text>
<text x="59.9" y="96" transform="rotate(-90 59.9 96)">AGND</text>
<text x="62.1" y="96" transform="rotate(-90 62.1 96)">GND</text>
<text x="55.9" y="129.5">VIN</text>
<text x="62.1" y="131.8" transform="rotate(-90 62.1 131.8)">GND</text>
<text x="63.3" y="129.5">VOUT</text>
<text x="138.1" y="140">1</text>
<text x="138.1" y="142.1">2</text>
<text x="138.1" y="144.2">3</text>
<text x="138.1" y="146.3">4</text>
</g>
<g font-size="1.5">
<text x="22.8" y="1.5">5</text>
<text x="64.1" y="1.5">4</text>
<text x="105.4" y="1.5">3</text>
<text x="146.7" y="1.5">2</text>
<text x="188" y="1.5">1</text>
<text x=".6" y="25.2">D</text>
<text x="209.3" y="25.2">D</text>
<text x=".6" y="68.9">C</text>
<text x="209.3" y="68.9">C</text>
<text x=".6" y="112.7">B</text>
<text x="209.3" y="112.7">B</text>
<text x=".6" y="156.5">A</text>
<text x="209.3" y="156.5">A</text>
<text x="22.8" y="178.6">5</text>
<text x="64.1" y="178.6">4</text>
<text x="105.4" y="178.6">3</text>
<text x="146.7" y="178.6">2</text>
<text x="188" y="178.6">1</text>
</g>
</svg>
